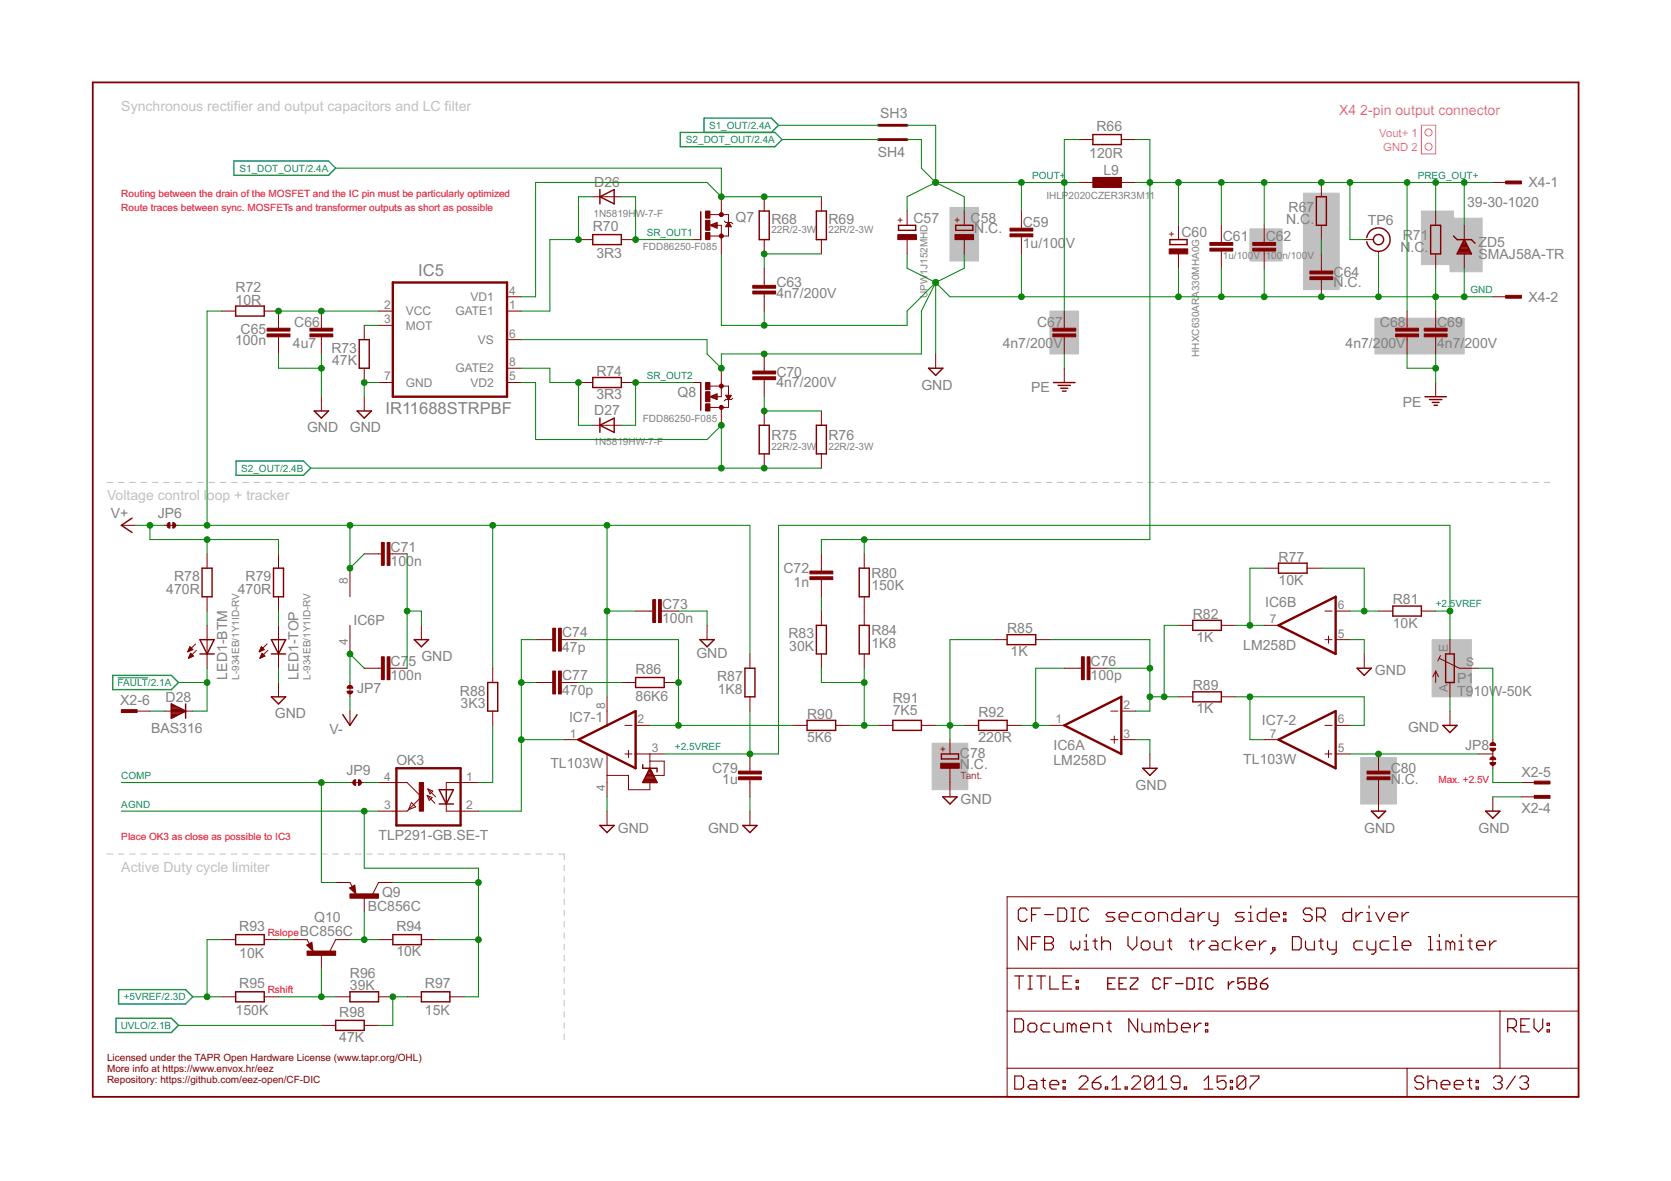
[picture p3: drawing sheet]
<svg xmlns="http://www.w3.org/2000/svg" width="297mm" height="210mm" viewBox="0 0 297 210" stroke-linecap="round" stroke-linejoin="round" font-family="sans-serif">
<g fill="none" stroke="#c0c0c0" stroke-width=".18">
<path d="M19 85.7h1M21 85.7h1.1M23.1 85.7h1M25.1 85.7h1M27.1 85.7h1M29.1 85.7h1M31.1 85.7h1M33.1 85.7h1M35.1 85.7h1M37.1 85.7h1M39.1 85.7h1.1M41.1 85.7h1.1"/>
<path d="M43.2 85.7h1M45.2 85.7h1M47.2 85.7h1M49.2 85.7h1M51.2 85.7h1M53.2 85.7h1M55.2 85.7h1.1M57.3 85.7h1M59.3 85.7h1M61.3 85.7h1M63.3 85.7h1M65.3 85.7h1"/>
<path d="M67.3 85.7h1M69.3 85.7h1M71.3 85.7h1M73.3 85.7h1.1M75.4 85.7h1M77.4 85.7h1M79.4 85.7h1M81.4 85.7h1M83.4 85.7h1M85.4 85.7h1M87.4 85.7h1M89.4 85.7h1"/>
<path d="M91.4 85.7h1.1M93.5 85.7h1M95.5 85.7h1M97.5 85.7h1M99.5 85.7h1M101.5 85.7h1M103.5 85.7h1M105.5 85.7h1.1M107.5 85.7h1.1M109.6 85.7h1M111.6 85.7h1M113.6 85.7h1"/>
<path d="M115.6 85.7h1M117.6 85.7h1M119.6 85.7h1M121.6 85.7h1M123.6 85.7h1.1M125.6 85.7h1.1M127.7 85.7h1M129.7 85.7h1M131.7 85.7h1M133.7 85.7h1M135.7 85.7h1M137.7 85.7h1"/>
<path d="M139.7 85.7h1M141.7 85.7h1M143.7 85.7h1.1M145.8 85.7h1M147.8 85.7h1M149.8 85.7h1M151.8 85.7h1M153.8 85.7h1M155.8 85.7h1M157.8 85.7h1.1M159.9 85.7h1M161.9 85.7h1"/>
<path d="M163.9 85.7h1M165.9 85.7h1M167.9 85.7h1M169.9 85.7h1M171.9 85.7h1M173.9 85.7h1M175.9 85.7h1.1M177.9 85.7h1.1M180 85.7h1M182 85.7h1M184 85.7h1M186 85.7h1"/>
<path d="M188 85.7h1M190 85.7h1M192 85.7h1M194 85.7h1.1M196.1 85.7h1M198.1 85.7h1M200.1 85.7h1M202.1 85.7h1M204.1 85.7h1M206.1 85.7h1M208.1 85.7h1M210.1 85.7h1.1"/>
<path d="M212.2 85.7h1M214.2 85.7h1M216.2 85.7h1M218.2 85.7h1M220.2 85.7h1M222.2 85.7h1M224.2 85.7h1M226.2 85.7h1M228.2 85.7h1.1M230.3 85.7h1M232.3 85.7h1M234.3 85.7h1"/>
<path d="M236.3 85.7h1M238.3 85.7h1M240.3 85.7h1M242.3 85.7h1M244.3 85.7h1M246.4 85.7h1M248.4 85.7h1M250.4 85.7h1M252.4 85.7h1M254.4 85.7h1M256.4 85.7h1M258.4 85.7h1"/>
<path d="M260.4 85.7h1.1M262.4 85.7h1.1M264.5 85.7h1M266.5 85.7h1M268.5 85.7h1M270.5 85.7h1M272.5 85.7h1M274.5 85.7h1M19 151.8h1M21 151.8h1M23.1 151.8h.9M25 151.8h1.1"/>
<path d="M27.1 151.8h1M29.1 151.8h1M31.1 151.8h1M33.1 151.8h1M35.1 151.8h1M37.1 151.8h1M39.1 151.8h1M41.1 151.8h1M43.1 151.8h1M45.1 151.8h1M47.1 151.8h1M49.1 151.8h1"/>
<path d="M51.1 151.8h1M53.1 151.8h1M55.1 151.8h1.1M57.1 151.8h1.1M59.2 151.8h1M61.2 151.8h1M63.2 151.8h1M65.2 151.8h1M67.2 151.8h1M69.2 151.8h1M71.2 151.8h1M73.2 151.8h1"/>
<path d="M75.2 151.8h1M77.2 151.8h1M79.2 151.8h1M81.2 151.8h1M83.2 151.8h1M85.2 151.8h1.1M87.2 151.8h1.1M89.3 151.8h1M91.3 151.8h1M93.3 151.8h1M95.3 151.8h1M97.3 151.8h1"/>
<path d="M99.3 151.8h1v1M100.3 153.8v1M100.3 155.8v1M100.3 157.8v1M100.3 159.8v1M100.3 161.8v1M100.3 163.8v1M100.3 165.8v1M100.3 167.8v1M100.3 169.8v1M100.3 171.8v1M100.3 173.8v1"/>
<path d="M100.3 175.8v1M100.3 177.8v1M100.3 179.8v1M100.3 181.8v1M100.3 183.8v1"/>
</g>
<g fill="#c0c0c0" stroke="#c0c0c0" stroke-width=".18">
<path d="M254.6 113.7h7v10.1h-7z"/>
<path d="M257.7 38.8h5.8v9.5h-5.8z"/>
<path d="M222.2 40.7h5.7v5.7h-5.7z"/>
<path d="M231.7 34.3h6.4v17.2h-6.4z"/>
<path d="M244.4 56.6h15.9v6.3h-15.9z"/>
<path d="M165.7 132.1h6.3v8.3h-6.3z"/>
<path d="M252.7 37.5h5.7v9.5h-5.7z"/>
<path d="M241.9 134.6h6.3v8.3h-6.3z"/>
<path d="M186.6 55.3h5.1v7.6h-5.1z"/>
<path d="M168.9 36.9h5v9.5h-5z"/>
</g>
<g fill="none" stroke="#800000" stroke-width=".21">
<path d="M180.4 173.5h1.5M181.2 173.5v2.3M182.6 161.8l-.4-.4h-.8l-.4 .4v1.5l.4 .4h.8l.4-.4M182.6 166.5v2.3l-1.6-2.3v2.3M182.7 173.5h.8M182.7 175.8h.8M183.1 173.5v2.3M183.4 162.6h.7M183.4 167.6h.7M184.3 173.5h1.5M184.9 161.4h-1.5v2.3M184.9 166.5h-1.5v2.3"/>
<path d="M185.1 173.5v2.3M185.7 162.6h1.6M185.7 166.5h1.2l.4 .4v.4l-.4 .3 .4 .4v.4l-.4 .4h-1.2zM185.7 167.6h1.2M186.6 173.5v2.3h1.6M188 161.4h1.2l.4 .4v1.5l-.4 .4h-1.2zM189 174.6h.7M190.4 161.4h.8M190.4 163.7h.8M190.4 167.3v1.1l.4 .4 .4-.4 .4 .4 .3-.4v-1.1M190.5 173.5h-1.5v2.3h1.5M190.8 161.4v2.3"/>
<path d="M191.3 175.4h.4v.4h-.4zM191.3 174.2h.4v.4h-.4zM192.7 168.8h.8M192.7 167.3h.4v1.5M193.1 166.1v.4M193.5 161.8l-.4-.4h-.8l-.4 .4v1.5l.4 .4h.8l.4-.4M194.3 167.3h.8M194.7 166.9v1.5l.4 .4M195.8 167.6l.4-.3h.8l.4 .3v1.2M195.8 166.5v2.3M198.2 162.2h-1.2l-.4 .4 .4 .4h.8l.4 .3-.4 .4h-1.2M198.9 163h1.6v-.4l-.4-.4h-.8l-.4 .4v.7l.4 .4h.8"/>
<path d="M200.5 166.5v1.5l.8 .8 .8-.8v-1.5M202.9 162.2h-1.2l-.4 .4v.7l.4 .4h1.2M203.2 167.3h.8l.4 .3v.8l-.4 .4h-.8l-.3-.4v-.8zM203.6 162.6l.4-.4h.8l.4 .4v.7l-.4 .4h-.8l-.4-.4zM205.2 167.3v1.1l.4 .4h1.2v-1.5M206 163.7v-1.5h1.1l.4 .4v1.1M207.5 167.3h.8M207.9 166.9v1.5l.4 .4M209.9 161.4v2.3h-1.2l-.4-.4v-.7l.4-.4h1.2M211 162.2h.8l.4 .4v1.1h-1.2l-.3-.4 .3-.3h1.2M211.4 167.3h.8M211.8 166.9v1.5l.4 .4"/>
<path d="M213 162.2v1.5M213 167.3v1.5M214.2 162.2h-.4l-.8 .8M214.2 167.3h-.4l-.8 .7M214.9 162.2v1.1l.4 .4h1.2M215.3 167.3h.8l.4 .3v1.2h-1.2l-.4-.4 .4-.4h1.2M216.5 162.2v1.9l-.4 .4h-.4M218.8 167.3h-1.1l-.4 .3v.8l.4 .4h1.1M219.6 166.5v2.3M220.8 167.3l-1.2 .7 1.2 .8M221.2 162.2h-1.2l-.4 .4 .4 .4h.8l.4 .3-.4 .4h-1.2M221.6 168h1.5v-.4l-.4-.3h-.7l-.4 .3v.8l.4 .4h.7"/>
<path d="M222 163.7h.7M222 162.2h.3v1.5M222.3 161v.4M223.9 167.3v1.5M225.1 161.4v2.3h-1.2l-.4-.4v-.7l.4-.4h1.2M225.1 167.3h-.4l-.8 .7M225.8 163h1.6v-.4l-.4-.4h-.8l-.4 .4v.7l.4 .4h.8M226.2 168.4h.4v.4h-.4zM226.6 168.8l-.8 .8M228.2 163.3h.4v.4h-.4zM228.2 162.2h.4v.4h-.4zM229.7 166.5h1.2l.4 .4v1.5l-.4 .4h-1.2z"/>
<path d="M232.1 167.3v1.1l.4 .4h1.1v-1.5M233.3 161.8l-.4-.4h-.8l-.4 .4v.4l.4 .4h.8l.4 .4v.3l-.4 .4h-.8l-.4-.4M234 163h1.2l.4-.4v-.8l-.4-.4h-1.2v2.3M234.4 167.3h.8M234.8 163l.8 .7M234.8 166.9v1.5l.4 .4M236 167.3v1.1l.4 .4h1.1M237.5 167.3v1.9l-.3 .4h-.5M240.3 161.4v2.3h-1.2l-.4-.4v-.7l.4-.4h1.2M241 162.2v1.5M242.2 162.2h-.4l-.8 .8M242.2 167.3h-1.2l-.3 .3v.8l.3 .4h1.2"/>
<path d="M243 163.7h.8M243 162.2h.4v1.5M243 167.3v1.1l.4 .4h1.2M243.4 161v.4M244.6 162.2l.7 1.5 .8-1.5M244.6 167.3v1.9l-.4 .4h-.4M246.9 163h1.6v-.4l-.4-.4h-.8l-.4 .4v.7l.4 .4h.8M246.9 167.3h-1.2l-.4 .3v.8l.4 .4h1.2M247.7 166.5h.4v2.3M247.7 168.8h.8M249.2 162.2v1.5M249.2 168h1.6v-.4l-.4-.3h-.8l-.4 .3v.8l.4 .4h.8"/>
<path d="M250.4 162.2h-.4l-.8 .8M253.9 166.5h.4v2.3M253.9 168.8h.8M255.5 168.8h.7M255.5 167.3h.4v1.5M255.9 166.1v.4M257.8 167.6l-.4-.3h-.4v1.5M257.8 167.6v1.2M257.8 167.6l.4-.3 .4 .3v1.2M259.4 168.8h.7M259.4 167.3h.4v1.5M259.8 166.1v.4"/>
<path d="M260.9 167.3h.8M261.3 166.9v1.5l.4 .4M262.5 168h1.5v-.4l-.3-.3h-.8l-.4 .3v.8l.4 .4h.8M264.8 167.3v1.5M266 167.3h-.4l-.8 .7M180.4 181.1h1.2l.3 .4v1.5l-.3 .4h-1.2zM180.4 191.2h1.2l.3 .4v1.6l-.3 .4h-1.2zM182.7 182.2l.4-.3h.8l.4 .3v.8l-.4 .4h-.8l-.4-.4zM183.1 192h.8l.4 .4v1.2h-1.2l-.4-.4 .4-.4h1.2M185.1 192h.7M185.5 191.6v1.6l.3 .4M186.6 192.8h1.6v-.4l-.4-.4h-.8l-.4 .4v.8l.4 .4h.8"/>
<path d="M186.6 181.9h-1.1l-.4 .3v.8l.4 .4h1.1M187.4 181.9v1.1l.4 .4h1.2v-1.5M189 193.2h.4v.4h-.4zM189 192h.4v.4h-.4zM190.5 182.2l-.4-.3h-.4v1.5M190.5 182.2l.4-.3 .4 .3v1.2M190.5 182.2v1.2M191.8 191.6l.4-.4h.8l.4 .4v.4l-1.6 1.6h1.6M192.1 182.6h1.5v-.4l-.3-.3h-.8l-.4 .3v.8l.4 .4h.8M194.2 192.4h1.1l.4 .4v.4l-.4 .4h-.8l-.3-.4zM194.4 183.4v-1.5h1.2l.4 .3v1.2M195.7 191.2l-.8 .4-.7 .8"/>
<path d="M196.5 193.2h.4v.4h-.4zM196.8 181.9h.7M197.1 181.5v1.5l.4 .4M197.7 193.6h1.5M197.7 192l.7-.8v2.4M200 193.2h.4v.4h-.4zM201.2 191.6l.4-.4h.7l.4 .4v.4l-1.5 1.6h1.5M202.2 181.1v2.3l-1.5-2.3v2.3M203 181.9v1.1l.4 .4h1.2v-1.5M205.1 191.6v1.6l-.4 .4h-.8l-.4-.4M205.1 191.6l-.4-.4h-.8l-.4 .4v1.6M205.1 191.6l-1.6 1.6"/>
<path d="M205.8 193.6h1.6M205.8 192l.8-.8v2.4M206.1 182.2l.4-.3 .4 .3v1.2M206.1 182.2l-.4-.3h-.4v1.5M206.1 182.2v1.2M207.7 181.1v2.3h1.2l.3-.4v-.8l-.3-.3h-1.2M209.7 192.4h-1.1l-.4-.4v-.4l.4-.4h.8l.3 .4v1.6l-.3 .4h-.8l-.4-.4M210 182.6h1.6v-.4l-.4-.3h-.8l-.4 .3v.8l.4 .4h.8M210.5 193.2h.4v.4h-.4zM212.3 181.9v1.5M213.5 181.9h-.4l-.8 .7M214 193.6h1.6"/>
<path d="M214 192l.8-.8v2.4M214.3 183h.4v.4h-.4zM214.3 181.9h.4v.3h-.4zM217.9 191.2h-1.5v1.2l.7-.4h.5l.3 .4v.8l-.3 .4h-.8l-.4-.4M218.7 193.2h.4v.4h-.4zM218.7 192h.4v.4h-.4zM221.4 191.6v1.6l-.4 .4h-.7l-.4-.4M221.4 191.6l-.4-.4h-.7l-.4 .4v1.6M221.4 191.6l-1.5 1.6M222.2 191.2h1.6v.4l-1.6 1.6v.4M253.1 191.6l-.4-.4h-.8l-.4 .4v.4l.4 .4h.8l.4 .4v.4l-.4 .4h-.8l-.4-.4M253.8 192.4l.4-.4h.8l.4 .4v1.2"/>
<path d="M253.8 191.2v2.4M256.2 192.8h1.5v-.4l-.4-.4h-.7l-.4 .4v.8l.4 .4h.7M258.5 192.8h1.6v-.4l-.4-.4h-.8l-.4 .4v.8l.4 .4h.8M260.9 192h.7M261.2 191.6v1.6l.4 .4M262.4 193.2h.4v.4h-.4zM262.4 192h.4v.4h-.4zM265.5 191.6l.4-.4h.7l.4 .4v.4l-.4 .4M266.3 192.4h.3M266.6 192.4l.4 .4v.4l-.4 .4h-.7l-.4-.4M268 182.6h1.2l.4-.4v-.7l-.4-.4h-1.2v2.3M268.8 182.6l.8 .8"/>
<path d="M269.4 191.2l-1.6 2.4M270.2 191.6l.3-.4h.8l.4 .4v.4l-.4 .4M270.3 182.2h.8M270.9 192.4h.4M271.3 192.4l.4 .4v.4l-.4 .4h-.8l-.3-.4M271.9 181.1h-1.6v2.3h1.6M272.7 181.1v1.5l.8 .8 .7-.8v-1.5M275 183h.4v.4h-.4zM275 181.9h.4v.3h-.4z"/>
</g>
<path d="M16.5 14.6h264.1v180.3h-264.1z" fill="none" stroke="#800000" stroke-width=".32"/>
<g fill="none" stroke="#800000" stroke-width=".18">
<path d="M105.4 35h5M126.2 38.1h3.3v3.9h-3.3M126.4 40h1.1M126.7 39.8h.8M127 39.7h.5M127.3 39.6h.2M128.2 35v3.1M128.7 39.3l.3 .2h1l.3 .3M129.2 40h.6M129.3 39.8h.4M129.4 39.7h.2M129.5 39.6h.1"/>
<path d="M129.5 39.5l.5 .8h-1zM135.8 35v2.5M146 35v2.5M161.2 37.5v2.5M171.4 37.5v2.5M181.6 37.5v3.1M191.7 24.8h2.6M191.7 32.4h2.6M199.3 24.8h2.6M199.3 32.4h2.6M234.9 32.4v2.6M255.2 37.5v2.5"/>
<path d="M265.4 32.4h2.5M39.3 55.3h2.6M47 55.3h2.5v3M49.5 59.9v3M57.1 55.3v3M57.1 59.9v3M64.7 57.8v2.6M67.3 55.3h2.5M67.3 57.8h2.5M90.1 55.3h2.6M90.1 52.7h2.6M102.8 42.6h2.6"/>
<path d="M110.4 42.6h2.6M123.1 42.6h1.5M126.2 40l1.3-.5v1.1zM126.3 40.1h1.2M126.6 40.2h.9M126.9 40.3h.6M127.2 40.4h.3M127.3 40h.9v5.1M129.1 40.2h.8M129.1 40.1h.8M135.8 42.6v2.5M135.8 47.7v3"/>
<path d="M135.8 52.2v3.1M146 42.6v2.5M161.2 42.6v2.5M171.4 42.6v2.5M181.6 42.1v3M189.2 55.3v3M189.2 59.9v3M209.5 40v2.6M209.5 45.1v2.6M217.1 40v3.1M217.1 44.6v3.1M224.7 40v3.1"/>
<path d="M224.7 44.6v3.1M234.9 40v2.6M234.9 45.1v3.1M234.9 49.7v3M242.5 42.6h1.6M245 44.7v.4M250.1 55.3v3M250.1 59.9v3M255.2 45.1v2.6M255.2 55.3v3M255.2 59.9v3M260.3 40v2.6"/>
<path d="M260.3 45.1v2.6M265.4 52.7h2.5M57.1 70.5v2.5M64.7 65.4v2.6M64.7 70.5v2.5M67.3 68h2.5M90.1 68h2.6M90.1 60.4h2.6M90.1 65.4h2.6M102.8 68h2.6M105.4 75.6h5M110.4 68h2.6"/>
<path d="M123.1 68h1.5M126.2 68.6h3.3v3.8h-3.3M126.2 70.5l1.3-.5v1zM126.3 70.5h1.2M126.4 70.6h1.1M126.6 70.4h.9M126.7 70.7h.8M126.9 70.2h.6M127 70.8h.5M127.2 70.1h.3M127.3 71h.2M128.2 65.4v5.1h-.9"/>
<path d="M128.2 72.4v3.2M129 70.3h1l-.5 .7zM129.1 70.4h.8M129.1 70.5h.8M129.2 70.6h.6M129.3 70.7h.4M129.4 70.8h.2M129.5 71h.1M130.3 70.8l-.3 .2h-1l-.3 .3M135.8 62.9v3.1M135.8 67.5v3M135.8 73v2.6"/>
<path d="M146 73v2.6M166.3 62.9v2.5M189.2 65.4v2.6M255.2 68v2.5M21.6 93.4h2.5M29.2 93.4h2.5M36.8 98.4v2.6M49.5 98.4v2.6M64.7 98.4h3.1M69.3 98.4h3.1M135.8 80.7v2.5M146 80.7v2.5"/>
<path d="M146 98.4v3.1M153.6 98.4v2.6M33.4 115.8h.1M33.4 115.7h.3M33.5 115.6h.5M33.5 116.9h.2M33.5 115.5h.8M33.6 115.3h.5M33.6 116.8h.4M33.6 116.7h.6M33.7 115.2h.3M33.7 115.1h.2"/>
<path d="M33.7 116.5h.6M33.7 115h.1M33.7 116.4h.5M33.8 115l-.4 .8M33.8 115l.5 .5M33.8 116.3h.3M33.8 116.2h.2M33.9 116.1l.5 .5-.9 .4zM34.3 115.5l-.9 .3M34.8 114.4l-1.4 1.4M34.9 115.6l-1.4 1.4M36.8 106.1v2.5"/>
<path d="M36.8 111.1v7.7M46.1 115.8h.1M46.1 115.7h.3M46.2 115.6h.5M46.2 116.9h.2M46.2 115.5h.8M46.3 115.3h.5M46.3 116.8h.4M46.3 115.2h.4M46.3 116.7h.6M46.4 115.1h.2M46.4 116.5h.6"/>
<path d="M46.4 115h.1M46.4 116.4h.5M46.5 115l-.4 .8M46.5 115l.5 .5M46.5 116.3h.3M46.5 116.2h.2M46.6 116.1l.5 .5-.9 .4zM47 115.5l-.9 .3M47.5 114.4l-1.4 1.4M47.6 115.6l-1.4 1.4M49.5 106.1v2.5M49.5 111.1v7.7"/>
<path d="M62.2 101v5.1M62.2 111.1v5.1M64.7 118.8h3.1M69.3 118.8h3.1M74.9 111.1v2.6M87.6 118.8v2.5M95.2 113.7h3.1M99.8 113.7h3M113 108.6h3M117.6 108.6h3M125.7 111.1v2.6M133.3 116.2v2.6"/>
<path d="M146 103v3.1M146 108.6v2.5M146 116.2v2.6M153.6 106.1v5M153.6 116.2v2.6M176.5 113.7h2.5M184.1 113.7h2.5M189.2 118.8h3M193.8 118.8h3M209.5 111.1h2.5M217.1 111.1h2.5M224.7 101h2.6"/>
<path d="M224.7 111.1h2.6M232.3 101h2.6M235.5 108.6h1.3M235.5 113.7h1.3M236.2 113.1v1.2M237.4 108.6h2.6M237.4 113.7h2.6M242.5 116.2v2.6M245 108.6h2.6M252.7 108.6h2.5M255.2 119.3v2M255.2 119.3l-.5 1"/>
<path d="M255.2 119.3l.5 1M255.9 117l3.5 1.8h3.4M256.1 116.5l-.5 1M257.7 113.7v2.5M24.1 126.4h2.5M29.2 126.4h5.1M49.5 121.3v2.5M62.2 121.3v2.5M62.2 126.4v2.5M62.2 139.1h2.5M67.3 139.1h5.1l2.5 2.5-2.5 2.6h-5.1M85 139.1h-5.7v1.3"/>
<path d="M87.6 126.4v2.5M95.2 121.3h3.1M99.8 121.3h3M100.3 131.5h2.5M107.9 137.8h3.8v2.6h3.8v-1.3M107.9 123.8v5.1M107.9 134v7.6M110.4 121.3h2.6M111.1 128.9h1.3M111.1 134h1.3M111.7 133.4v1.2M113 128.9h2.5"/>
<path d="M113 134h5.1M115.5 134v2.5M115.5 135.3h2.6v2.5h-1.9M118.1 121.3h2.5M133.3 123.8v2.6M133.3 134v3.1M133.3 138.6v3M140.9 128.9h2.6M148.5 128.9h2.6M156.2 128.9h2.5M163.8 128.9h2.5M168.9 131.5v2.5"/>
<path d="M168.9 136.5v5.1M171.4 128.9h2.5M179 128.9h2.6M186.6 128.9h2.6M197.4 131.5h1.3M197.4 126.4h1.3M198.1 130.8v1.3M199.3 131.5h2.6M199.3 126.4h2.6M204.4 134v2.5M209.5 123.8h2.5M217.1 123.8h2.5"/>
<path d="M224.7 131.5h2.6M235.5 128.9h1.3M235.5 134h1.3M236.2 133.4v1.2M237.4 128.9h2.6M237.4 134h2.6M245 134v3.1M245 138.6v5.6M257.7 121.3v2.5M257.7 126.4v2.5M262.8 134h2.6M265.4 131.5v.7"/>
<path d="M265.4 133.2v3.3M270.4 139.1h2.6M59.7 156.8h2.5l.4 .8M62.1 157.8l1-.5 .2 1.6zM64.7 159.4v2.5M69.8 156.8h-2.5l-1 2.1M73.1 142.6l.8 .8-1.3 .5zM75.9 141.4l1.4 1.4M75.9 141.4l.9 .4-.5 .5zM76.1 140.2l.8 .4-.5 .5zM76.1 140.2l1.3 1.4M79.3 142.9v1.3h5.7"/>
<path d="M107.9 144.2v2.5M133.3 144.2v2.5M179 159.4h101.6v35.5h-101.6zM265.4 141.6v2.6M270.4 141.6h2.6M39.3 167h2.6M39.3 177.2h2.6M47 167h2.5M47 177.2h2.5M52 167h2.6l.4 .7M54.5 168l.9-.5 .2 1.5zM57.1 169.5v2.6"/>
<path d="M59.7 177.2h2.5M62.2 167h-2.5l-1 2M67.3 167h2.5M67.3 177.2h2.5M72.4 177.2h2.5M74.9 167h2.5M80 177.2h2.5M179 179.7h101.6M179 172.1h101.6M266.6 179.7v10.2M57.1 182.2h2.6M64.7 182.2h2.6"/>
<path d="M179 189.9h101.6M250.1 189.9v5"/>
</g>
<g fill="none" stroke="#800000" stroke-width=".23">
<path d="M196.9 174.8h.7M198.2 173.8h-1.3v2h1.3M198.9 174.8h.7M200.2 173.8h-1.3v2h1.3M200.9 173.8h1.3v.4l-1.3 1.3v.3h1.3M206.3 174.2l-.4-.4h-.6l-.3 .4v1.3l.3 .3h.6l.4-.3M207 174.8h.6M208.3 173.8h-1.3v2M209 174.8h1.3M211 173.8h1l.3 .4v1.3l-.3 .3h-1zM213 173.8h.7M213 175.8h.7"/>
<path d="M213.3 173.8v2M215.6 174.2l-.3-.4h-.6l-.4 .4v1.3l.4 .3h.6l.3-.3M218.4 174.5v1.3M219.4 174.5h-.4l-.6 .6M221.3 173.8h-1.3v1l.7-.3h.3l.3 .3v.7l-.3 .3h-.6l-.4-.3M222.1 173.8h.9l.4 .4v.3l-.4 .3 .4 .3v.4l-.4 .3h-.9zM222.1 174.8h.9M224.1 174.8h.9l.4 .3v.4l-.4 .3h-.6l-.3-.3zM225.4 173.8l-.7 .4-.6 .6"/>
</g>
<g fill="#800000" stroke="#800000" stroke-width=".18">
<path d="M47.5 59.4h4v.5h-4z"/>
<path d="M47.5 58.3h4v.5h-4z"/>
<path d="M125.4 68h.8v1.3h-.8z"/>
<path d="M125.4 71.8h.8v1.2h-.8z"/>
<path d="M125.4 69.6h.8v1.8h-.8z"/>
<path d="M125.4 41.3h.8v1.3h-.8z"/>
<path d="M125.4 37.5h.8v1.3h-.8z"/>
<path d="M125.4 39.2h.8v1.7h-.8z"/>
<path d="M133.8 66h4.1v.5h-4.1z"/>
<path d="M133.8 67h4.1v.5h-4.1z"/>
<path d="M133.8 51.7h4.1v.5h-4.1z"/>
<path d="M133.8 50.7h4.1v.5h-4.1z"/>
<path d="M179.5 41.6h4.1v.5h-4.1z"/>
<path d="M179.5 40.6h4.1v.5h-4.1z"/>
<path d="M55.1 59.4h4.1v.5h-4.1z"/>
<path d="M55.1 58.3h4.1v.5h-4.1z"/>
<path d="M159.6 41.7h3.3v.9h-3.3z"/>
<path d="M169.8 41.7h3.3v.9h-3.3z"/>
<path d="M193.3 116.7h.5v4.1h-.5z"/>
<path d="M192.2 116.7h.5v4.1h-.5z"/>
<path d="M68.8 96.4h.5v4.1h-.5z"/>
<path d="M67.8 96.4h.5v4.1h-.5z"/>
<path d="M68.8 116.7h.5v4.1h-.5z"/>
<path d="M67.8 116.7h.5v4.1h-.5z"/>
<path d="M131.3 138.1h4v.5h-4z"/>
<path d="M131.3 137.1h4v.5h-4z"/>
<path d="M99.3 119.3h.5v4h-.5z"/>
<path d="M98.3 119.3h.5v4h-.5z"/>
<path d="M99.3 111.7h.5v4h-.5z"/>
<path d="M98.3 111.7h.5v4h-.5z"/>
<path d="M117.1 106.6h.5v4h-.5z"/>
<path d="M116 106.6h.5v4h-.5z"/>
<path d="M167.2 135.7h3.3v.8h-3.3z"/>
<path d="M194.3 31.5h5v1.8h-5z"/>
<path d="M215.1 44.1h4v.5h-4z"/>
<path d="M215.1 43.1h4v.5h-4z"/>
<path d="M222.7 44.1h4.1v.5h-4.1z"/>
<path d="M222.7 43.1h4.1v.5h-4.1z"/>
<path d="M232.9 48.2h4v.5h-4z"/>
<path d="M232.9 49.2h4v.5h-4z"/>
<path d="M248.1 59.4h4.1v.5h-4.1z"/>
<path d="M248.1 58.3h4.1v.5h-4.1z"/>
<path d="M253.2 59.4h4v.5h-4z"/>
<path d="M253.2 58.3h4v.5h-4z"/>
<path d="M74.5 139.1h.8v5.1h-.8z"/>
<path d="M243 138.1h4.1v.5h-4.1z"/>
<path d="M243 137.1h4.1v.5h-4.1z"/>
<path d="M144 102.5h4v.5h-4z"/>
<path d="M144 101.5h4v.5h-4z"/>
<path d="M267.7 52.5h2.7v.5h-2.7z"/>
<path d="M267.7 32.2h2.7v.5h-2.7z"/>
<path d="M207.8 44.2h3.3v.9h-3.3z"/>
<path d="M272.7 138.8h2.8v.5h-2.8z"/>
<path d="M187.2 59.4h4v.5h-4z"/>
<path d="M187.2 58.3h4v.5h-4z"/>
<path d="M54.6 169h5.1v.8h-5.1z"/>
<path d="M62.2 158.9h5.1v.7h-5.1z"/>
<path d="M272.7 141.4h2.8v.5h-2.8z"/>
<path d="M21.6 126.1h2.8v.5h-2.8z"/>
</g>
<g fill="none" stroke="#800000" stroke-width=".25">
<path d="M106.6 35l2.6-1.3v2.5zM106.6 33.7v2.5M124.6 37.6v5M135 37.5h1.7v5.1h-1.7zM145.1 37.5h1.8v5.1h-1.8zM194.3 23.9h5v1.8h-5zM234 35h1.8v5h-1.8zM41.9 54.4h5.1v1.8h-5.1zM105.4 41.7h5v1.8h-5zM159.7 40h3.1v.9h-3.1zM169.9 40h3v.9h-3zM208 42.6h3v.9h-3z"/>
<path d="M243 42.2a2.1 2.1 0 0 1 3.2-1.4 2.1 2.1 0 0 1 0 3.5 2.1 2.1 0 0 1-3.2-1.3M254.3 40h1.8v5.1h-1.8zM258.4 42l.6 .6h2.6l.6 .6M259.1 45h2.4M259.2 44.7h2.2M259.3 44.5h2M259.4 44.3h1.8M259.5 44.1h1.5M259.7 43.9h1.2M259.8 43.6h1M259.9 43.4h.8M260 43.2h.6"/>
<path d="M260.1 43h.4M260.2 42.8h.2M260.3 42.6l1.3 2.5h-2.6zM55.9 73h2.5l-1.3 1.3zM63.5 73h2.5l-1.3 1.3zM63.9 60.4h1.7v5h-1.7zM105.4 67.1h5v1.8h-5zM106.6 74.3v2.6M106.6 75.6l2.6-1.3v2.6zM124.6 68v4.9M135 75.6h1.7v5.1h-1.7zM145.1 75.6h1.8v5.1h-1.8z"/>
<path d="M165.1 65.4h2.5l-1.3 1.3zM187.3 68h3.8M188.1 68.5h2.2M188.6 69h1.2M188.9 69.5h.6M253.3 70.5h3.8M254.1 71h2.2M254.6 71.5h1.2M254.9 72h.6M23.5 92.1l-1.9 1.3 1.9 1.2M35.5 113.7h2.6l-1.3 2.5zM35.5 116.2h2.6"/>
<path d="M35.9 101h1.8v5.1h-1.8zM48.2 113.7h2.6l-1.3 2.5zM48.2 116.2h2.6M48.6 101h1.8v5.1h-1.8zM73.6 113.7h2.6l-1.3 1.3zM124.4 113.7h2.6l-1.3 1.3zM132.4 118.8h1.8v5h-1.8zM145.1 111.1h1.8v5.1h-1.8zM152.7 101h1.8v5.1h-1.8zM152.7 111.1h1.8v5.1h-1.8zM179 112.8h5.1v1.8h-5.1zM212 110.3h5.1v1.7h-5.1z"/>
<path d="M227.3 100.1h5v1.8h-5zM241.2 118.8h2.6l-1.3 1.2zM247.6 107.7h5.1v1.8h-5.1zM257 116.2h1.5v5.1h-1.5zM30.5 125.1l2.5 1.3-2.5 1.3zM30.5 127.6h.1M30.5 127.4h.5M30.5 127.2h.9M30.5 127h1.4M30.5 126.7h1.8M30.5 126.5h2.2M30.5 126.3h2.3"/>
<path d="M30.5 126.1h1.9M30.5 125.8h1.4M30.5 125.6h1M30.5 125.4h.5M30.5 125.2h.1M33 125.1v2.6M48.2 123.8h2.6l-1.3 1.3zM60.9 127l1.3 1.9 1.3-1.9M86.7 121.3h1.8v5.1h-1.8zM113 120.4h5.1v1.8h-5.1zM114.3 135.9v.6h2.5v.7M114.3 139h2.4"/>
<path d="M114.4 138.7h2.2M114.6 138.5h1.9M114.7 138.3h1.7M114.8 138.1h1.5M114.9 137.8h1.3M115 137.6h1.1M115.1 137.4h.9M115.2 137.2h.6M115.3 136.9h.4M115.4 136.7h.2M115.5 136.5l1.3 2.6h-2.5zM143.5 128h5v1.8h-5z"/>
<path d="M158.7 128h5.1v1.8h-5.1zM167.3 134h3.1v.9h-3.1zM173.9 128h5.1v1.8h-5.1zM203.1 136.5h2.6l-1.3 1.3zM212 123h5.1v1.7h-5.1zM256.5 128.9h2.5l-1.3 1.3zM63 157.5l-.7 .4 .8 .7-.1-1-.4 .3 .2 .3v-.3M78.1 140.4h2.5l-1.3 2.5zM78.1 142.9h2.5M79.3 140.4v2.5M106.6 146.7h2.6l-1.3 1.3zM132 146.7h2.6l-1.3 1.3z"/>
<path d="M167.6 141.6h2.5l-1.2 1.3zM243.8 144.2h2.5l-1.3 1.2zM264.1 144.2h2.5l-1.2 1.2zM41.9 166.1h5.1v1.8h-5.1zM41.9 176.3h5.1v1.8h-5.1zM55.4 167.6l-.7 .4 .8 .8-.1-1-.4 .2 .2 .4v-.4M62.2 176.3h5.1v1.8h-5.1zM69.8 166.1h5.1v1.8h-5.1zM74.9 176.3h5.1v1.8h-5.1zM59.7 181.4h5v1.7h-5z"/>
<circle cx="245" cy="42.6" r=".91"/>
</g>
<g fill="#800000" stroke="#800000" stroke-width=".18">
<path d="M265 132.1l.5-.1 .3 .2 .1 .3h-1z" fill-rule="evenodd"/>
<path d="M264.9 133h.5v.5l-.4-.2z" fill-rule="evenodd"/>
<path d="M265.4 133h.5l-.1 .2-.4 .3z" fill-rule="evenodd"/>
<path d="M264.9 135.5h.5v.5l-.4-.1z" fill-rule="evenodd"/>
<path d="M265.4 135.5h.5l-.1 .3-.4 .2z" fill-rule="evenodd"/>
<path d="M265 134.6l.5-.1 .3 .3 .1 .2h-1z" fill-rule="evenodd"/>
<path d="M63.7 138.6l.4 .1 .1 .4h-.5z" fill-rule="evenodd"/>
<path d="M63.7 139.1h.5l-.1 .3-.4 .2z" fill-rule="evenodd"/>
<path d="M62.8 138.7l.4-.1v1l-.3-.1-.2-.2z" fill-rule="evenodd"/>
<path d="M30.7 93.4h.5v.2l-.5 .3z" fill-rule="evenodd"/>
<path d="M30.7 92.9l.4 .1 .1 .4h-.5z" fill-rule="evenodd"/>
<path d="M29.8 93l.4-.1-.1 1a.5 .5 0 0 1-.3-.9z" fill-rule="evenodd"/>
<path d="M61.7 122.8h.5v.5l-.4-.1z" fill-rule="evenodd"/>
<path d="M62.2 122.8h.5l-.3 .5h-.2z" fill-rule="evenodd"/>
<path d="M61.9 121.9l.5-.1 .3 .3v.2h-1z" fill-rule="evenodd"/>
<circle cx="128.2" cy="72.4" r=".36"/>
<circle cx="128.2" cy="68.6" r=".36"/>
<circle cx="128.2" cy="38.1" r=".36"/>
<circle cx="128.2" cy="42" r=".36"/>
</g>
<path d="M69.8 50.2h20.3v20.3h-20.3zM227.3 111.1l10.1-5v10.1zM70.5 136.5h11.4v10.2h-11.4zM102.8 131.5l10.2-5.1v10.1zM189.2 128.9l10.1-5.1v10.2zM227.3 131.5l10.1-5.1v10.1z" fill="none" stroke="#800000" stroke-width=".42"/>
<path d="M156.2 24.8h5M156.2 22.3h5" fill="none" stroke="#800000" stroke-width=".51"/>
<g fill="none" stroke="#008000" stroke-width=".18">
<path d="M59.7 29.9h68.5v5.1M105.4 35h-2.6v7.6h-5.1v12.7h-5M110.4 35h2.6v7.6h10.1M128.2 35h17.8M128.2 35l-2.5-2.6h-30.5v20.3h-2.5M138.4 22.3h17.8M139 24.8h17.2M161.2 24.8h2.6v5.1l2.5 2.5M161.2 22.3h5.1v10.1M166.3 32.4l-5.1 2.6v2.5M166.3 32.4l5.1 2.6v2.5M166.3 32.4h25.4"/>
<path d="M181.6 32.4v5.1M191.7 24.8h-2.5v30.5M201.9 24.8h2.5v71.1h-58.4v2.5M201.9 32.4h63.5M209.5 32.4v7.6M217.1 32.4v7.6M224.7 32.4v7.6M240 32.4v10.2h2.5M250.1 32.4v22.9M255.2 32.4v5.1M260.3 32.4v7.6M39.3 55.3h-2.5v38.1"/>
<path d="M49.5 55.3h17.8M64.7 57.8h2.6M128.2 45.1v12.7h33v-2.5l5.1-5.1M135.8 55.3v2.5M146 45.1h-10.2v2.6M161.2 45.1v2.6l5.1 2.5M166.3 50.2l2.6 2.5h96.5M166.3 50.2l-2.5 5.1v7.6h-35.6v2.5l-2.5-2.5v-2.5h-33M166.3 50.2v12.7M171.4 45.1v2.6l-5.1 2.5M181.6 45.1v7.6M209.5 47.7v5"/>
<path d="M217.1 47.7v5M224.7 47.7v5M234.9 42.6v2.5M245 45.1v7.6M255.2 47.7v7.6M260.3 47.7v5M49.5 62.9v2.5h7.6M57.1 62.9v7.6M67.3 68h-2.6v2.5M92.7 68h2.5v10.1h30.5l2.5-2.5v7.6M92.7 65.4h5v2.6h5.1v7.6h2.6M123.1 68h-10.1v7.6h-2.6"/>
<path d="M135.8 70.5v2.5h10.2M189.2 62.9v2.5M250.1 62.9v2.5h5.1M255.2 62.9v5.1M24.1 93.4h5.1M26.6 93.4v2.5h22.9v2.5M31.7 93.4h101.6v22.8M36.8 95.9v2.5M55.2 83.2h90.8M62.2 93.4v7.6l2.5-2.6M72.4 98.4v20.4M87.6 93.4v25.4"/>
<path d="M107.9 93.4v30.4M153.6 95.9v2.5M36.8 118.8v7.6h-2.5M36.8 108.6v2.5M49.5 108.6v2.5M49.5 118.8v2.5M64.7 118.8l-2.5-2.6v5.1M72.4 108.6h2.5v2.5M95.2 113.7h-2.5v30.5h-7.7M102.8 113.7h17.8v15.2M107.9 108.6h5.1M120.6 108.6h5.1v2.5"/>
<path d="M146 106.1v2.5M146 118.8v2.5h7.6M153.6 118.8v10.1M176.5 113.7h-7.6v17.8M186.6 113.7h17.8v12.7h-2.5M189.2 118.8h-5.1v10.1M196.8 118.8h7.6M209.5 111.1h-2.6v12.7M219.6 111.1h5.1M224.7 101h-2.5v10.1M234.9 101h7.6v7.6M240 113.7h2.5v2.5"/>
<path d="M240 108.6h5M255.2 108.6h2.5M257.7 113.7v-20.3h-119.3v40.6h-20.3M262.8 118.8h2.6v12.7M21.6 139.1h40.6M26.6 126.4h2.6M31.7 121.3h5.1M57.1 139.1v17.7h2.6M62.2 123.8v2.6M64.7 139.1h2.6M87.6 128.9v10.2h-2.6M92.7 131.5h7.6"/>
<path d="M92.7 121.3h2.5M102.8 121.3h7.6M115.5 128.9h25.4M133.3 126.4v7.6M151.1 128.9h5.1M166.3 128.9h5.1M181.6 128.9h5M201.9 131.5h2.5v2.5M204.4 123.8h5.1M219.6 123.8h22.9v5.1h-2.5M222.2 123.8v7.7h2.5M240 134h22.8"/>
<path d="M257.7 123.8v2.6M265.4 136.5v2.6h5M21.6 144.2h45.7M64.7 144.2v10.1h20.3v22.9h-2.5M69.8 156.8h15.2M107.9 141.6v2.6M133.3 141.6v2.6M265.4 141.6h5M34.3 177.2h5M39.3 167h-2.5v10.2M49.5 167h2.5M49.5 177.2h10.2"/>
<path d="M57.1 172.1v5.1M62.2 167h5.1M64.7 161.9v5.1M72.4 177.2h-2.6v5h-2.5M77.4 167h7.6M31.7 182.2h25.4"/>
</g>
<g fill="#008000" stroke="#008000" stroke-width=".18">
<circle cx="113" cy="42.6" r=".51"/>
<circle cx="113" cy="68" r=".51"/>
<circle cx="102.8" cy="42.6" r=".51"/>
<circle cx="102.8" cy="68" r=".51"/>
<circle cx="135.8" cy="45.1" r=".51"/>
<circle cx="135.8" cy="73" r=".51"/>
<circle cx="49.5" cy="55.3" r=".51"/>
<circle cx="57.1" cy="55.3" r=".51"/>
<circle cx="57.1" cy="139.1" r=".51"/>
<circle cx="57.1" cy="65.4" r=".51"/>
<circle cx="166.3" cy="50.2" r=".51"/>
<circle cx="135.8" cy="57.8" r=".51"/>
<circle cx="135.8" cy="62.9" r=".51"/>
<circle cx="209.5" cy="52.7" r=".51"/>
<circle cx="260.3" cy="52.7" r=".51"/>
<circle cx="128.2" cy="65.4" r=".51"/>
<circle cx="234.9" cy="52.7" r=".51"/>
<circle cx="255.2" cy="52.7" r=".51"/>
<circle cx="245" cy="52.7" r=".51"/>
<circle cx="217.1" cy="52.7" r=".51"/>
<circle cx="224.7" cy="52.7" r=".51"/>
<circle cx="181.6" cy="52.7" r=".51"/>
<circle cx="72.4" cy="108.6" r=".51"/>
<circle cx="64.7" cy="68" r=".51"/>
<circle cx="204.4" cy="32.4" r=".51"/>
<circle cx="209.5" cy="32.4" r=".51"/>
<circle cx="260.3" cy="32.4" r=".51"/>
<circle cx="234.9" cy="32.4" r=".51"/>
<circle cx="250.1" cy="32.4" r=".51"/>
<circle cx="240" cy="32.4" r=".51"/>
<circle cx="255.2" cy="32.4" r=".51"/>
<circle cx="153.6" cy="95.9" r=".51"/>
<circle cx="217.1" cy="32.4" r=".51"/>
<circle cx="224.7" cy="32.4" r=".51"/>
<circle cx="181.6" cy="32.4" r=".51"/>
<circle cx="166.3" cy="32.4" r=".51"/>
<circle cx="189.2" cy="32.4" r=".51"/>
<circle cx="168.9" cy="128.9" r=".51"/>
<circle cx="222.2" cy="123.8" r=".51"/>
<circle cx="242.5" cy="108.6" r=".51"/>
<circle cx="222.2" cy="111.1" r=".51"/>
<circle cx="184.1" cy="128.9" r=".51"/>
<circle cx="133.3" cy="134" r=".51"/>
<circle cx="257.7" cy="108.6" r=".51"/>
<circle cx="120.6" cy="121.3" r=".51"/>
<circle cx="120.6" cy="128.9" r=".51"/>
<circle cx="206.9" cy="123.8" r=".51"/>
<circle cx="204.4" cy="118.8" r=".51"/>
<circle cx="204.4" cy="123.8" r=".51"/>
<circle cx="36.8" cy="95.9" r=".51"/>
<circle cx="26.6" cy="93.4" r=".51"/>
<circle cx="245" cy="134" r=".51"/>
<circle cx="92.7" cy="131.5" r=".51"/>
<circle cx="92.7" cy="121.3" r=".51"/>
<circle cx="128.2" cy="35" r=".51"/>
<circle cx="135.8" cy="35" r=".51"/>
<circle cx="255.2" cy="65.4" r=".51"/>
<circle cx="64.7" cy="144.2" r=".51"/>
<circle cx="85" cy="167" r=".51"/>
<circle cx="85" cy="156.8" r=".51"/>
<circle cx="62.2" cy="116.2" r=".51"/>
<circle cx="36.8" cy="121.3" r=".51"/>
<circle cx="107.9" cy="93.4" r=".51"/>
<circle cx="107.9" cy="108.6" r=".51"/>
<circle cx="87.6" cy="93.4" r=".51"/>
<circle cx="62.2" cy="101" r=".51"/>
<circle cx="62.2" cy="93.4" r=".51"/>
<circle cx="36.8" cy="93.4" r=".51"/>
<circle cx="128.2" cy="75.6" r=".51"/>
<circle cx="128.2" cy="83.2" r=".51"/>
<circle cx="135.8" cy="83.2" r=".51"/>
<circle cx="153.6" cy="128.9" r=".51"/>
<circle cx="153.6" cy="121.3" r=".51"/>
<circle cx="36.8" cy="177.2" r=".51"/>
<circle cx="64.7" cy="167" r=".51"/>
<circle cx="57.1" cy="177.2" r=".51"/>
<circle cx="69.8" cy="177.2" r=".51"/>
</g>
<g fill="none" stroke="#f0f" stroke-width=".18">
<path d="M252.7 22.3h2.5v5h-2.5z"/>
<circle cx="253.9" cy="23.5" r=".64"/>
<circle cx="253.9" cy="26.1" r=".64"/>
</g>
<path d="M41.6 28.6h16.8l1.3 1.3-1.3 1.3h-16.8zM120.9 23.5h16.9l1.2 1.3-1.2 1.3h-16.9zM125.2 23.5v-2.5h11.9l1.3 1.3-1.3 1.2M42 81.9h12l1.2 1.3-1.2 1.3h-12zM20 120h10.5l1.2 1.3-1.2 1.3h-10.5zM21.1 175.9h11.9l1.3 1.3-1.3 1.2h-11.9zM20.6 181h9.9l1.2 1.2-1.2 1.3h-9.9z" fill="none" stroke="#008080" stroke-width=".25"/>
<path d="M20.9 120.5h5.4" fill="none" stroke="#008080" stroke-width=".18"/>
<g font-size="2.9" fill="#808080">
<text x="74.3" y="49.1">IC5</text>
<text x="68.5" y="73.7">IR11688STRPBF</text>
</g>
<g font-size="2.5" fill="#c0c0c0">
<text x="21.6" y="19.7">Synchronous rectifier and output capacitors and LC filter</text>
<text x="19" y="88.9">Voltage control loop + tracker</text>
<text x="21.6" y="155">Active Duty cycle limiter</text>
</g>
<g font-size="2.5" fill="#808080">
<text x="156.5" y="21">SH3</text>
<text x="194.9" y="23.3">R66</text>
<text x="156.1" y="27.9">SH4</text>
<text x="193.6" y="28.1">120R</text>
<text x="105.6" y="33.2">D26</text>
<text x="196.2" y="31.1">L9</text>
<text x="271.7" y="33.3">X4-1</text>
<text x="105.4" y="41.1">R70</text>
<text x="130.8" y="39.4">Q7</text>
<text x="137.1" y="39.8">R68</text>
<text x="147.3" y="39.8">R69</text>
<text x="162.4" y="39.6">C57</text>
<text x="172.5" y="39.6">C</text>
<text x="173.2" y="41.5">N.C.</text>
<text x="174.3" y="39.6">58</text>
<text x="181.8" y="40.3">C59</text>
<text x="228.6" y="39.8">N.C.</text>
<text x="229" y="37.6">R6</text>
<text x="232.2" y="37.6">7</text>
<text x="243.1" y="40">TP6</text>
<text x="260.8" y="36.9">39-30-1020</text>
<text x="106" y="45.9">3R3</text>
<text x="181.8" y="44.1">1u/100</text>
<text x="189.5" y="44.1">V</text>
<text x="210" y="42.1">C60</text>
<text x="217.4" y="42.8">C61</text>
<text x="225" y="42.8">C6</text>
<text x="228.2" y="42.8">2</text>
<text x="248.9" y="44.9">N</text>
<text x="249.4" y="42.7">R71</text>
<text x="250.7" y="44.9">.C</text>
<text x="253.2" y="44.9">.</text>
<text x="262.8" y="46">SMAJ58A-TR</text>
<text x="262.8" y="43.9">ZD5</text>
<text x="41.9" y="51.9">R72</text>
<text x="138" y="53">4n7/200V</text>
<text x="138" y="51.1">C63</text>
<text x="237" y="51.1">N.C.</text>
<text x="237" y="49.2">C64</text>
<text x="271.7" y="53.6">X4-2</text>
<text x="41.9" y="54.1">10R</text>
<text x="42.8" y="59.3">C65</text>
<text x="52.3" y="58.1">C66</text>
<text x="184.4" y="58.1">C67</text>
<text x="245.3" y="58.1">C68</text>
<text x="255.5" y="58.1">C69</text>
<text x="41.8" y="61.2">100n</text>
<text x="52.1" y="61.9">4u7</text>
<text x="58.9" y="62.7">R73</text>
<text x="59" y="64.9">47K</text>
<text x="178.2" y="61.9">4n7/200</text>
<text x="187.3" y="61.9">V</text>
<text x="239.2" y="61.9">4n7/200V</text>
<text x="255.5" y="61.9">4n7/</text>
<text x="260.3" y="61.9">200V</text>
<text x="106" y="70.9">3R3</text>
<text x="106" y="66.8">R74</text>
<text x="120.5" y="70.5">Q8</text>
<text x="138" y="68.9">4n7/200V</text>
<text x="138" y="67">C70</text>
<text x="163.8" y="69.2">GND</text>
<text x="183.3" y="69.8">PE</text>
<text x="54.6" y="76.9">GND</text>
<text x="62.2" y="76.9">GND</text>
<text x="105.6" y="73.8">D27</text>
<text x="249.3" y="72.3">PE</text>
<text x="137.1" y="78.2">R75</text>
<text x="147.3" y="78.2">R76</text>
<text x="19.7" y="92.1">V+</text>
<text x="28.1" y="92.1">JP6</text>
<text x="69.4" y="100.6">100n</text>
<text x="69.4" y="98.1">C71</text>
<text x="139.3" y="101.9">C72</text>
<text x="227.3" y="99.8">R77</text>
<text x="29.6" y="105.6">470R</text>
<text x="31" y="103.3">R78</text>
<text x="42.3" y="105.6">470R</text>
<text x="43.7" y="103.3">R79</text>
<text x="141.1" y="104.4">1n</text>
<text x="154.9" y="104.9">150K</text>
<text x="154.9" y="102.7">R80</text>
<text x="224.9" y="107.8">IC6B</text>
<text x="227.3" y="103.9">10K</text>
<text x="247.6" y="107.4">R81</text>
<text x="62.8" y="111.1">IC6P</text>
<text x="99.9" y="113.3">C74</text>
<text x="117.7" y="110.8">100n</text>
<text x="117.7" y="108.2">C73</text>
<text x="140.2" y="113.5">R83</text>
<text x="154.9" y="112.8">R84</text>
<text x="179" y="112.5">R85</text>
<text x="212" y="110">R82</text>
<text x="247.6" y="111.5">10K</text>
<text x="69.4" y="118.4">C7</text>
<text x="72.6" y="118.4">5</text>
<text x="74.9" y="117.5">GND</text>
<text x="99.9" y="115.8">47p</text>
<text x="113" y="119.8">R86</text>
<text x="123.8" y="116.9">GND</text>
<text x="140.3" y="115.7">30K</text>
<text x="154.9" y="115.1">1K8</text>
<text x="179.7" y="116.6">1K</text>
<text x="193.9" y="118.4">C76</text>
<text x="212.7" y="114.1">1K</text>
<text x="221" y="115.5">LM258D</text>
<text x="21.4" y="125.4">X2-6</text>
<text x="29.4" y="124.8">D28</text>
<text x="40.4" y="120.8" transform="rotate(-90 40.4 120.8)">LED1-BTM</text>
<text x="53.1" y="120.8" transform="rotate(-90 53.1 120.8)">LED1-TOP</text>
<text x="63.5" y="123.2">JP7</text>
<text x="69.4" y="120.9">100n</text>
<text x="81.8" y="123.6">R88</text>
<text x="81.9" y="125.9">3K3</text>
<text x="99.9" y="123.5">470p</text>
<text x="99.9" y="120.9">C77</text>
<text x="113" y="124.6">86K6</text>
<text x="127.5" y="121.1">R87</text>
<text x="127.6" y="123.3">1K8</text>
<text x="158.7" y="124.9">R91</text>
<text x="193.9" y="120.9">100p</text>
<text x="212" y="122.7">R89</text>
<text x="244.4" y="120">GND</text>
<text x="259" y="123.7">T9</text>
<text x="259" y="121.4">P1</text>
<text x="261.9" y="123.7">10W-50K</text>
<text x="26.9" y="130.3">BAS316</text>
<text x="48.9" y="127.5">GND</text>
<text x="58.6" y="130.4">V-</text>
<text x="101.2" y="128.3">IC7-1</text>
<text x="143.5" y="131.8">5K6</text>
<text x="143.5" y="127.8">R90</text>
<text x="158.7" y="127.1">7K5</text>
<text x="173.9" y="131.8">220R</text>
<text x="173.9" y="127.4">R92</text>
<text x="212.7" y="126.8">1K</text>
<text x="224.3" y="128.8">IC7-2</text>
<text x="250.3" y="130.1">GND</text>
<text x="61.6" y="137.8">JP9</text>
<text x="70.5" y="135.9">OK3</text>
<text x="97.8" y="136.5">TL103W</text>
<text x="126.6" y="137.4">C79</text>
<text x="170.6" y="136.7">N</text>
<text x="170.6" y="134.8">C</text>
<text x="172.4" y="136.7">.C.</text>
<text x="172.4" y="134.8">78</text>
<text x="187.3" y="135.9">LM258D</text>
<text x="187.3" y="133.4">IC6A</text>
<text x="221" y="135.8">TL103W</text>
<text x="247.2" y="137.4">C80</text>
<text x="260.4" y="133.4">JP8</text>
<text x="128.4" y="139.3">1u</text>
<text x="170.8" y="142.9">GND</text>
<text x="201.9" y="140.3">GND</text>
<text x="247.2" y="139.3">N.C.</text>
<text x="270.4" y="138.1">X2-5</text>
<text x="67.3" y="149.2">TLP291-GB.SE-T</text>
<text x="109.8" y="148">GND</text>
<text x="125.9" y="148">GND</text>
<text x="242.5" y="148">GND</text>
<text x="262.8" y="148">GND</text>
<text x="270.4" y="144.4">X2-4</text>
<text x="65.4" y="161.9">BC856C</text>
<text x="67.9" y="159.4">Q9</text>
<text x="42.5" y="165.5">R93</text>
<text x="53.3" y="166.4">BC856C</text>
<text x="55.9" y="163.8">Q10</text>
<text x="70.5" y="165.5">R94</text>
<text x="42.5" y="170.3">10K</text>
<text x="62.2" y="173.8">R96</text>
<text x="70.5" y="169.9">10K</text>
<text x="42.5" y="175.7">R95</text>
<text x="62.2" y="176">39K</text>
<text x="75.5" y="175.7">R97</text>
<text x="41.9" y="180.5">150K</text>
<text x="60.3" y="185.2">47K</text>
<text x="60.3" y="180.7">R98</text>
<text x="75.5" y="180.5">15K</text>
</g>
<g font-size="2.5" fill="#f0f">
<text x="238.1" y="20.4">X4</text>
<text x="241.8" y="20.4">2-pin output connector</text>
</g>
<g font-size="2.1" fill="#808080">
<text x="83.7" y="53.5">VD1</text>
<text x="90.5" y="52.4">4</text>
<text x="68.3" y="54.9">2</text>
<text x="68.3" y="57.5">3</text>
<text x="72.2" y="56">VCC</text>
<text x="72.2" y="58.6">MOT</text>
<text x="81" y="56">GATE1</text>
<text x="90.5" y="54.9">1</text>
<text x="84.9" y="61.1">VS</text>
<text x="90.5" y="60">6</text>
<text x="90.5" y="65.1">8</text>
<text x="68.3" y="67.6">7</text>
<text x="72.2" y="68.7">GND</text>
<text x="81" y="66.2">GATE2</text>
<text x="83.7" y="68.7">VD2</text>
<text x="90.5" y="67.6">5</text>
<text x="61.8" y="103.7" transform="rotate(-90 61.8 103.7)">8</text>
<text x="225.7" y="110.8">7</text>
<text x="237.8" y="108.3">6</text>
<text x="237.8" y="113.3">5</text>
<text x="61.8" y="114.7" transform="rotate(-90 61.8 114.7)">4</text>
<text x="257.4" y="115.9" transform="rotate(-90 257.4 115.9)">E</text>
<text x="260.6" y="118.4">S</text>
<text x="257.4" y="123.1" transform="rotate(-90 257.4 123.1)">A</text>
<text x="101.3" y="131.1">1</text>
<text x="107.6" y="126" transform="rotate(-90 107.6 126)">8</text>
<text x="113.3" y="128.6">2</text>
<text x="187.6" y="128.6">1</text>
<text x="199.7" y="126">2</text>
<text x="199.7" y="131.1">3</text>
<text x="225.7" y="131.1">7</text>
<text x="237.8" y="128.6">6</text>
<text x="115.9" y="133.6">3</text>
<text x="237.8" y="133.6">5</text>
<text x="68.3" y="143.8">3</text>
<text x="68.3" y="138.7">4</text>
<text x="82.9" y="138.7">1</text>
<text x="82.9" y="143.8">2</text>
<text x="107.6" y="140.6" transform="rotate(-90 107.6 140.6)">4</text>
</g>
<g font-size="2" fill="#f0f">
<text x="245.2" y="24.3">Vout+ 1</text>
<text x="245.9" y="26.9">GND 2</text>
</g>
<g font-size="1.8" fill="#008080">
<text x="126" y="22.9">S1_OUT/2.4A</text>
<text x="121.9" y="25.4">S2_DOT_OUT/2.4A</text>
<text x="42.6" y="30.5">S1_DOT_OUT/2.4A</text>
<text x="183.5" y="31.8">POUT+</text>
<text x="252" y="31.8">PREG_OUT+</text>
<text x="115" y="41.9">SR_OUT1</text>
<text x="261.4" y="52.1">GND</text>
<text x="115" y="67.3">SR_OUT2</text>
<text x="42.9" y="83.8">S2_OUT/2.4B</text>
<text x="255.2" y="108">+2.5VREF</text>
<text x="20.9" y="121.9">FAULT/2.1A</text>
<text x="120" y="133.4">+2.5VREF</text>
<text x="21.6" y="138.4">COMP</text>
<text x="21.6" y="143.5">AGND</text>
<text x="22" y="177.8">+5VREF/2.3D</text>
<text x="21.5" y="182.9">UVLO/2.1B</text>
</g>
<g font-size="1.8" fill="#f00">
<text x="21.6" y="35">Routing between the drain of the MOSFET and the IC pin must be particularly optimized</text>
<text x="21.6" y="37.5">Route traces between sync. MOSFETs and transformer outputs as short as possible</text>
<text x="255.7" y="139.1">Max. +2.5V</text>
<text x="21.6" y="149.2">Place OK3 as close as possible to IC3</text>
<text x="47.6" y="166.4">Rslope</text>
<text x="47.6" y="176.5">Rshift</text>
</g>
<g font-size="1.8" fill="#808080">
<text x="186" y="35.3">IHLP2020CZER3R3M11</text>
<text x="105.5" y="38.5">1N5819H</text>
<text x="113" y="38.5">W-7-F</text>
<text x="137.1" y="41.4">22R/2-3W</text>
<text x="147.3" y="41.4">22R/2-3W</text>
<text x="114.3" y="44.5">FDD86250-F085</text>
<text x="217.4" y="46">1u/100V</text>
<text x="225" y="46">100</text>
<text x="228" y="46">n/100V</text>
<text x="164.9" y="53" transform="rotate(-90 164.9 53)">UPW1J152MHD</text>
<text x="213.2" y="63.4" transform="rotate(-90 213.2 63.4)">HHXC630ARA330MHA0G</text>
<text x="114.3" y="75">FDD86250-F085</text>
<text x="105.5" y="79.2">1N5819HW-7-F</text>
<text x="137.1" y="79.9">22R/2-3W</text>
<text x="147.3" y="79.9">22R/2-3W</text>
<text x="42.5" y="120.8" transform="rotate(-90 42.5 120.8)">L-934EB/1Y1ID-RV</text>
<text x="55.2" y="120.8" transform="rotate(-90 55.2 120.8)">L-934EB/1Y1ID-RV</text>
</g>
<g font-size="1.8" fill="#800000">
<text x="160.7" y="39.6" transform="rotate(-90 160.7 39.6)">+</text>
<text x="170.8" y="39.6" transform="rotate(-90 170.8 39.6)">+</text>
<text x="208.9" y="42.2" transform="rotate(-90 208.9 42.2)">+</text>
<text x="168.3" y="133.6" transform="rotate(-90 168.3 133.6)">+</text>
<text x="19" y="188.6">Licensed under the TAPR Open Hardware License (www.tapr.org/OHL)</text>
<text x="19" y="190.5">More info at https://www.envox.hr/eez</text>
<text x="19" y="192.4">Repository: https://github.com/eez-open/CF-DIC</text>
</g>
<text font-size="1.8" fill="#800080" x="170.8" y="138.4">Tant.</text>
</svg>
